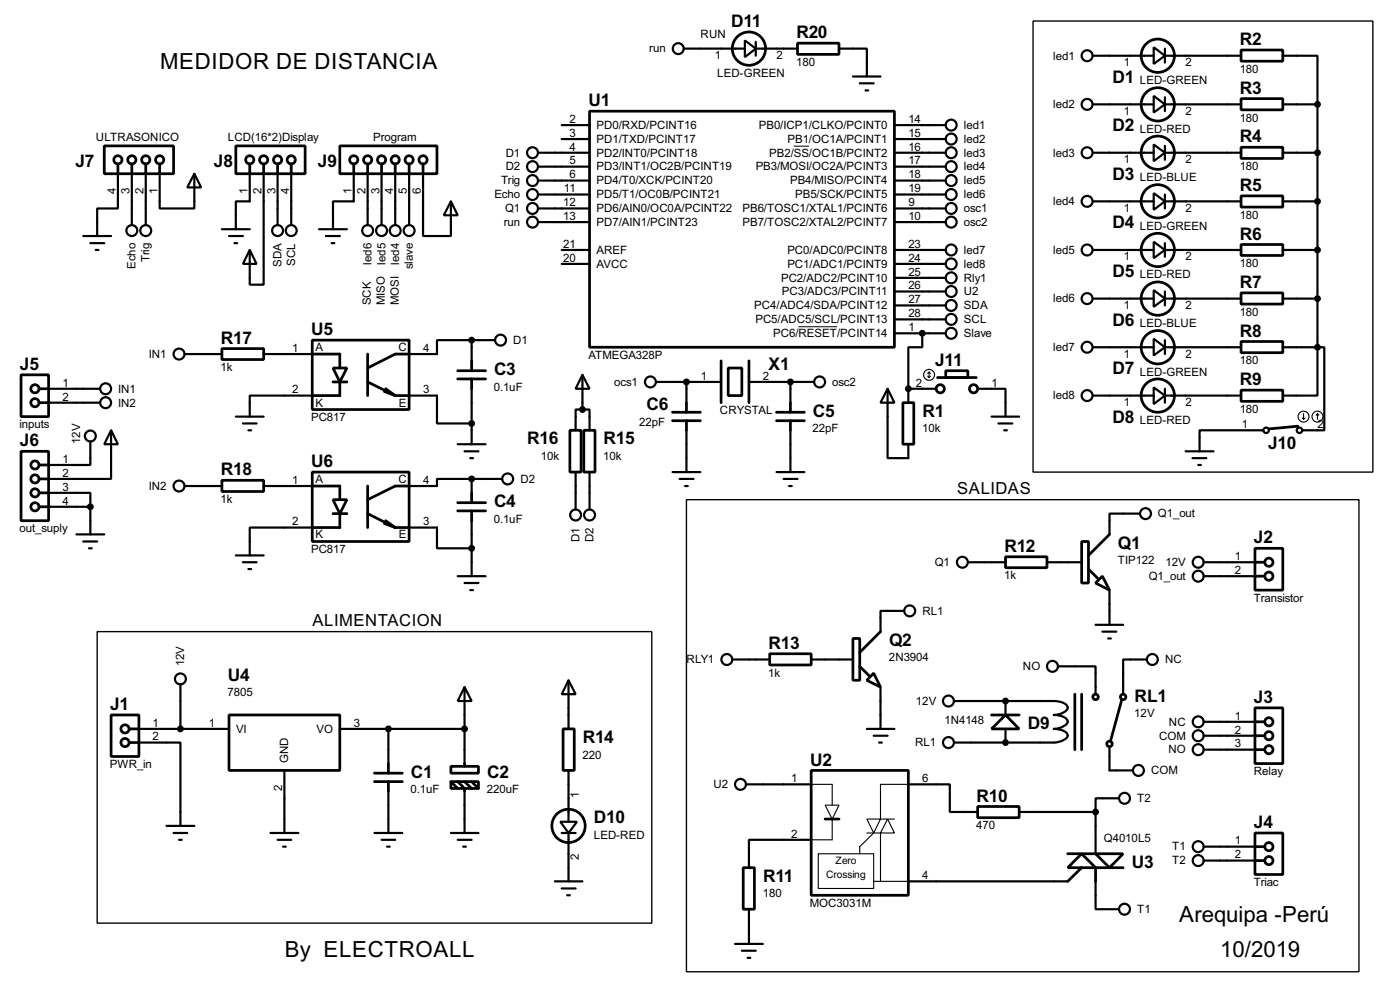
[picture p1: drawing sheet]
<svg xmlns="http://www.w3.org/2000/svg" width="256mm" height="180mm" viewBox="0 0 256 180" stroke-linecap="round" stroke-linejoin="round" font-family="sans-serif">
<g fill="none" stroke="#000" stroke-width=".4">
<path d="M125.3 8.9h11.2M136.5 7.4l2 1.5-2 1.6zM138.5 8.9h7.6M138.5 7.7v2.5M153.7 8.9h5.1v5.1M156.3 14h5M157.5 15.3h2.6M158.6 16.6h.5M200.2 10.2h11.2M200.2 19.1h11.2M211.4 8.7l2 1.5-2 1.5zM211.4 17.6l2 1.5-2 1.5z"/>
<path d="M213.4 10.2h14M213.4 19.1h14M213.4 8.9v2.6M213.4 17.8v2.6M235 10.2h6.4v8.9M235 19.1h6.4M241.4 19.1v44.5M21.6 31.8v6.4h-3.8v5M24.2 31.8v9.4M26.7 31.8v9.4M29.3 31.8v6.4h6.3v-6.4M35.6 31.8l1.3 2.5h-2.6z"/>
<path d="M45.8 31.8v5.1h-2.6v5.1M48.3 31.8v20.3h-2.5v-6.3M50.9 31.8v9.4M53.4 31.8v9.4M64.8 31.8v5.1h-3.8v5.1M67.4 31.8v9.4M69.9 31.8v9.4M72.4 31.8v9.4M75 31.8v9.4M77.5 31.8v11.4h5.1v-6.3M82.6 36.9l1.3 2.5h-2.6zM98.6 30.5h9.4"/>
<path d="M98.6 28h9.4M98.6 38.2h9.4M98.6 35.6h9.4M98.6 33.1h9.4M102.9 22.9h5.1M102.9 25.5h5.1M163.9 22.9h9.4M163.9 25.5h9.4M163.9 30.5h9.4M163.9 28h9.4M163.9 38.2h9.4M163.9 35.6h9.4"/>
<path d="M163.9 33.1h9.4M200.2 28h11.2M200.2 36.9h11.2M211.4 26.5l2 1.5-2 1.5zM211.4 35.4l2 1.5-2 1.5zM213.4 28h14M213.4 36.9h14M213.4 26.7v2.6M213.4 35.6v2.6M235 28h6.4M235 36.9h6.4M15.3 43.2h5.1"/>
<path d="M16.6 44.5h2.5M17.6 45.8h.5M40.7 42h5.1M42 43.2h2.5M43 44.5h.5M45.8 45.8l1.2 2.5h-2.5zM58.5 42h5.1M59.7 43.2h2.6M60.8 44.5h.5M98.6 40.7h9.4M102.9 48.3h5.1M102.9 45.8h5.1"/>
<path d="M163.9 40.7h9.4M163.9 58.5h9.4M163.9 55.9h9.4M163.9 53.4h9.4M163.9 50.9h9.4M163.9 48.3h9.4M163.9 45.8h9.4M200.2 45.8h11.2M200.2 54.7h11.2M211.4 44.3l2 1.5-2 1.5zM211.4 53.1l2 1.6-2 1.5zM213.4 45.8h14"/>
<path d="M213.4 54.7h14M213.4 44.5v2.5M213.4 53.4v2.5M235 45.8h6.4M235 54.7h6.4M8.9 71.2h9.4M8.9 73.7h9.4M20.4 78.8l1.2 2.5h-2.5zM20.4 78.8v8.9h-11.5M33.8 64.8h6.9M43.2 76.3h5.1M44.5 77.5h2.5"/>
<path d="M45.5 78.8h.5M48.3 64.8h8.9M57.2 72.4h-11.4v3.9M75 72.4h5.1v5.1h6.3M86.4 62.3h-6.3v2.5h-5.1M86.4 62.3v3.8M86.4 71.2v10.1M86.4 62.3h4.3M106.7 68.6l1.3 2.6h-2.5zM106.7 75h-1.2v3.8M106.7 75h1.3v3.8M106.7 68.6v6.4"/>
<path d="M120.2 69.9h11.9M125.8 69.9v3.8M125.8 78.8v7.6M137.2 69.9h12M144.8 69.9v3.8M144.8 78.8v7.6M162.6 71.2l1.3 2.5h-2.6zM162.6 71.2v12.7h3.8v-2.6M163.9 61h9.4M166.4 71.2h5.1M166.4 71.2v2.5M169 61v2.6h-2.6v7.6"/>
<path d="M179.1 71.2h5.1v5.1M181.7 76.3h5M182.9 77.5h2.6M184 78.8h.5M200.2 63.6h11.2M200.2 72.4h11.2M211.4 62l2 1.6-2 1.5zM211.4 70.9l2 1.5-2 1.6zM213.4 63.6h14M213.4 72.4h14M213.4 62.3v2.5M213.4 71.2v2.5"/>
<path d="M231.4 78.8h-11.6v3.8M235 63.6h6.4M241.4 63.6v8.8h-6.4M241.4 63.6h1.2v15.2h-4M8.9 90.2h7.7v2.6M8.9 92.8h7.7M14 97.8h5.1M15.3 99.1h2.5M16.6 80.8v4.3h-7.7M16.6 92.8v5M33.8 89h6.9M48.3 89h8.9"/>
<path d="M57.2 96.6h-11.4v5.1M75 96.6h5.1v3.8h6.3M83.9 81.3h5.1M85.1 82.6h2.6M86.2 83.9h.5M86.4 87.7h-6.3v1.3h-5.1M86.4 87.7v2.5M86.4 95.3v10.2M86.4 87.7h5.6M105.5 86.4v6.9M108 86.4v6.9M123.2 86.4h5.1"/>
<path d="M124.5 87.7h2.6M125.5 89h.5M142.3 86.4h5.1M143.6 87.7h2.5M144.6 89h.5M208.8 94h-5.5v3.8M217.2 82.6h5.1M218.5 83.9h2.5M219.5 85.1h.5M16.3 100.4h.5M43.2 101.7h5.1M44.5 102.9h2.5"/>
<path d="M45.5 104.2h.5M83.9 105.5h5.1M85.1 106.7h2.6M86.2 108h.5M165.7 111.8h-4.4v3.8M177.3 102.9h6.9M191.8 102.9h6.4M200.7 114.4h5.1M202 115.6h2.5M203 116.9h.5M203.3 108v6.4M220.5 102.9h9.4"/>
<path d="M220.5 105.5h9.4M25.5 135.9h7.6v15.3M25.5 133.4h16.5M33.1 125.3v8.1M62.3 133.4h22.8M71.2 133.4v6.4M85.1 125.8l1.3 2.5h-2.5zM85.1 125.8v14M104.2 124.5l1.3 2.6h-2.6zM104.2 124.5v8.9M134.2 120.7h6.8M148.6 120.7h7.7"/>
<path d="M158.8 133.4h5.1M160.1 134.7h2.5M161.1 135.9h.5M161.3 125.8v7.6M174.8 128.3h18.3a3.2 3.2 0 0 1 2.4 .9 .9 .9 0 0 1-.7 1.2l-1.1 .4-.6 .1a3.2 3.2 0 0 1 2.4 .8 .89 .89 0 0 1-.7 1.2l-1.1 .4-.6 .1a3.2 3.2 0 0 1 2.4 .9 .86 .86 0 0 1-.7 1.2l-1.1 .3-.6 .1h-18.3M184.2 128.3v2.6M184.2 133.4v2.5M193.9 122h6.8v5.1M203.3 136.7v4.3h4.3M210.1 120.7h-4.3v6.4M220.5 132.1h9.4M220.5 134.7h9.4"/>
<path d="M220.5 137.2h9.4M30.5 151.2h5.1M31.8 152.5h2.5M32.8 153.7h.5M49.6 152.5h5.1M50.9 153.7h2.5M51.9 155h.5M52.1 141v11.5M68.6 152.5h5.1M69.9 153.7h2.5M70.9 155h.5M71.2 144.8v7.7"/>
<path d="M82.6 152.5h5.1M83.9 153.7h2.5M84.9 155h.5M85.1 144.8v7.7M102.7 150.4h3l-1.5 2.1zM102.9 152.5h2.6M104.2 141v9.4M104.2 152.5v8.8M136.7 143.6h11.9M148.6 153.7h-11.4v5.1M166.4 143.6h7.6v5h5.1M186.7 148.6h14"/>
<path d="M200.7 148.6v7.7M205 146.1h-4.3v2.5M220.5 155h9.4M220.5 157.5h9.4M101.7 161.3h5M102.9 162.6h2.6M103.9 163.9h.5M134.7 172.8h5.1M135.9 174h2.6M137 175.3h.5M137.2 166.4v6.4M166.4 161.3h29.2"/>
<path d="M200.7 161.3v5.1h4.3"/>
<circle cx="124.2" cy="8.9" r="1"/>
<circle cx="199.1" cy="10.2" r="1"/>
<circle cx="199.1" cy="19.1" r="1"/>
<circle cx="97.5" cy="30.5" r="1"/>
<circle cx="97.5" cy="35.6" r="1"/>
<circle cx="97.5" cy="28" r="1"/>
<circle cx="97.5" cy="33.1" r="1"/>
<circle cx="97.5" cy="38.2" r="1"/>
<circle cx="174.2" cy="35.6" r="1"/>
<circle cx="174.2" cy="30.5" r="1"/>
<circle cx="174.2" cy="33.1" r="1"/>
<circle cx="174.2" cy="28" r="1"/>
<circle cx="174.2" cy="38.2" r="1"/>
<circle cx="174.2" cy="25.5" r="1"/>
<circle cx="174.2" cy="22.9" r="1"/>
<circle cx="199.1" cy="28" r="1"/>
<circle cx="199.1" cy="36.9" r="1"/>
<circle cx="24.1" cy="42.2" r="1"/>
<circle cx="26.7" cy="42.2" r="1"/>
<circle cx="50.8" cy="42.2" r="1"/>
<circle cx="53.3" cy="42.2" r="1"/>
<circle cx="67.3" cy="42.2" r="1"/>
<circle cx="69.9" cy="42.2" r="1"/>
<circle cx="72.4" cy="42.2" r="1"/>
<circle cx="74.9" cy="42.2" r="1"/>
<circle cx="97.5" cy="40.7" r="1"/>
<circle cx="174.2" cy="40.7" r="1"/>
<circle cx="174.2" cy="48.3" r="1"/>
<circle cx="174.2" cy="45.8" r="1"/>
<circle cx="174.2" cy="50.9" r="1"/>
<circle cx="174.2" cy="53.4" r="1"/>
<circle cx="174.2" cy="55.9" r="1"/>
<circle cx="174.2" cy="58.5" r="1"/>
<circle cx="199.1" cy="45.8" r="1"/>
<circle cx="199.1" cy="54.7" r="1"/>
<circle cx="16.5" cy="79.8" r="1"/>
<circle cx="19.3" cy="71.2" r="1"/>
<circle cx="19.3" cy="73.7" r="1"/>
<circle cx="32.8" cy="64.8" r="1"/>
<circle cx="91.7" cy="62.3" r="1"/>
<circle cx="119.1" cy="69.9" r="1"/>
<circle cx="150.1" cy="69.9" r="1"/>
<circle cx="174.2" cy="61" r="1"/>
<circle cx="199.1" cy="72.4" r="1"/>
<circle cx="199.1" cy="63.6" r="1"/>
<circle cx="231.9" cy="78.8" r=".5"/>
<circle cx="238" cy="78.8" r=".5"/>
<circle cx="32.8" cy="89" r="1"/>
<circle cx="93" cy="87.7" r="1"/>
<circle cx="105.4" cy="94.3" r="1"/>
<circle cx="108" cy="94.3" r="1"/>
<circle cx="209.8" cy="94" r="1"/>
<circle cx="166.6" cy="111.8" r="1"/>
<circle cx="176.3" cy="102.9" r="1"/>
<circle cx="219.5" cy="102.9" r="1"/>
<circle cx="219.5" cy="105.5" r="1"/>
<circle cx="33" cy="124.3" r="1"/>
<circle cx="133.1" cy="120.7" r="1"/>
<circle cx="173.7" cy="135.9" r="1"/>
<circle cx="173.7" cy="128.3" r="1"/>
<circle cx="192.8" cy="122" r="1"/>
<circle cx="211.1" cy="120.7" r="1"/>
<circle cx="219.5" cy="137.2" r="1"/>
<circle cx="219.5" cy="134.7" r="1"/>
<circle cx="219.5" cy="132.1" r="1"/>
<circle cx="135.6" cy="143.6" r="1"/>
<circle cx="206" cy="146.1" r="1"/>
<circle cx="208.5" cy="141" r="1"/>
<circle cx="219.5" cy="155" r="1"/>
<circle cx="219.5" cy="157.5" r="1"/>
<circle cx="206" cy="166.4" r="1"/>
</g>
<g fill="#000">
<circle cx="166.4" cy="71.2" r=".2"/>
<circle cx="169" cy="61" r=".2"/>
<circle cx="86.4" cy="87.7" r=".2"/>
<circle cx="184.2" cy="128.3" r=".2"/>
<circle cx="184.2" cy="135.9" r=".2"/>
</g>
<g fill="none" stroke="#000" stroke-width=".5">
<path d="M146.1 7.9h7.6v2.1h-7.6zM227.4 9.2h7.6v2h-7.6zM227.4 18.1h7.6v2h-7.6zM19.1 26.7h12.7v5.1h-12.7zM21.6 30v1.8M24.2 30v1.8M26.7 30v1.8M29.3 30v1.8M43.2 26.7h12.7v5.1h-12.7zM45.8 30v1.8M48.3 30v1.8M50.9 30v1.8"/>
<path d="M53.4 30v1.8M62.3 26.7h17.8v5.1h-17.8zM64.8 30v1.8M67.4 30v1.8M69.9 30v1.8M72.4 30v1.8M75 30v1.8M77.5 30v1.8M108 20.4h55.9v43.2h-55.9zM227.4 27h7.6v2h-7.6zM227.4 35.9h7.6v2h-7.6zM227.4 44.8h7.6v2h-7.6z"/>
<path d="M227.4 53.6h7.6v2.1h-7.6zM3.9 68.6h5v7.7h-5zM7.2 71.2h1.7M7.2 73.7h1.7M40.7 63.8h7.6v2h-7.6zM57.2 62.3h17.8v12.7h-17.8zM57.2 64.8h5.1v2.6M61 67.4h2.6l-1.3 2.5zM61 69.9h2.6M62.3 69.9v2.5h-5.1M67.4 64.8v7.6M67.4 69.9l5 2.5"/>
<path d="M70.4 71.7l2 .7M70.7 71.2l1.7 1.2M72.4 72.4h2.6M75 64.8h-2.6l-5 2.6M83.9 67.9h5.1M83.9 69.4h5.1M86.4 66.1v1.8M86.4 69.4v1.8M104.4 78.8h2.1v7.6h-2.1zM107 78.8h2v7.6h-2zM123.2 75.5h5.1M123.2 77h5.1"/>
<path d="M125.8 73.7v1.8M125.8 77v1.8M132.1 66.1v7.6M133.4 67.4h2.5v5h-2.5zM137.2 66.1v7.6M142.3 75.5h5.1M142.3 77h5.1M144.8 73.7v1.8M144.8 77v1.8M165.4 73.7h2v7.6h-2zM171.8 69.1h7.1M173.3 67.9h4v1.2h-4z"/>
<path d="M227.4 62.5h7.6v2.1h-7.6zM227.4 71.4h7.6v2.1h-7.6zM237.8 78l-5.3 .5M3.9 82.6h5v12.7h-5zM7.2 85.1h1.7M7.2 87.7h1.7M7.2 90.2h1.7M7.2 92.8h1.7M40.7 87.9h7.6v2.1h-7.6zM57.2 86.4h17.8v12.7h-17.8zM57.2 89h5.1v2.5M61 91.5h2.6l-1.3 2.5z"/>
<path d="M61 94h2.6M62.3 94v2.6h-5.1M67.4 89v7.6M67.4 94l5 2.6M70.4 95.8l2 .8M70.7 95.3l1.7 1.3M72.4 96.6h2.6M75 89h-2.6l-5 2.5M83.9 92h5.1M83.9 93.5h5.1M86.4 90.2v1.8M86.4 93.5v1.8"/>
<path d="M198.2 99.1h1.2v7.6h-1.2zM203.3 97.8l-3.9 3.9M141 119.7h7.6v2h-7.6zM156.3 116.9h1.2v7.6h-1.2zM161.3 115.6l-3.8 3.8M184.2 101.9h7.6v2h-7.6zM199.4 104.2l1.8 1.8M200.7 106.7l1.3-1.2 1.3 2.5zM229.9 100.4h5.1v7.6h-5.1zM229.9 102.9h1.8M229.9 105.5h1.8M20.4 130.9h5.1v7.6h-5.1z"/>
<path d="M23.7 133.4h1.8M23.7 135.9h1.8M42 130.9h20.3v10.1h-20.3zM71.2 139.8v1.7M85.1 139.8v.5M103.2 133.4h2v7.6h-2zM157.5 122l1.8 1.8M160.1 123.2l1.2 2.6-2.5-1.3zM181.7 130.9h5M184.2 130.9l2.5 2.5h-5zM196.9 127.1v10.1M198.2 127.1v10.1"/>
<path d="M205.5 128.1l-2 7.3M229.9 129.6h5.1v10.2h-5.1zM229.9 132.1h1.8M229.9 134.7h1.8M229.9 137.2h1.8M68.6 141.5h5.1M68.6 143.1h5.1M71.2 143.1v1.7M82.6 140.3h5.1v1.2h-5.1zM82.6 143.1h5.1v1.2h-5.1zM82.6 143.1l1.3 1.2M83.9 143.1l1.2 1.2v.5"/>
<path d="M85.1 143.1l1.3 1.2M86.4 143.1l1.3 1.2M136.2 158.8h2v7.6h-2zM148.6 141h17.8v22.9h-17.8zM151.2 149.9h2.5M179.1 147.6h7.6v2.1h-7.6zM195.6 156.3h5.1M198.2 156.3l2.5 2.5h-5.1zM198.2 158.8l-2.6 2.5M200.7 156.3h5.1l-2.5 2.5zM205.8 158.8h-5.1v2.5M229.9 152.5h5.1v7.6h-5.1z"/>
<path d="M229.9 155h1.8M229.9 157.5h1.8"/>
<circle cx="137.2" cy="8.9" r="3.1"/>
<circle cx="212.1" cy="10.2" r="3.1"/>
<circle cx="212.1" cy="19.1" r="3.1"/>
<circle cx="21.6" cy="29.3" r=".75"/>
<circle cx="24.1" cy="29.3" r=".75"/>
<circle cx="26.7" cy="29.3" r=".75"/>
<circle cx="29.2" cy="29.3" r=".75"/>
<circle cx="45.7" cy="29.3" r=".75"/>
<circle cx="48.3" cy="29.3" r=".75"/>
<circle cx="50.8" cy="29.3" r=".75"/>
<circle cx="53.3" cy="29.3" r=".75"/>
<circle cx="64.8" cy="29.3" r=".75"/>
<circle cx="67.3" cy="29.3" r=".75"/>
<circle cx="69.9" cy="29.3" r=".75"/>
<circle cx="72.4" cy="29.3" r=".75"/>
<circle cx="74.9" cy="29.3" r=".75"/>
<circle cx="77.5" cy="29.3" r=".75"/>
<circle cx="212.1" cy="28" r="3.1"/>
<circle cx="212.1" cy="36.9" r="3.1"/>
<circle cx="212.1" cy="45.8" r="3.1"/>
<circle cx="212.1" cy="54.7" r="3.1"/>
<circle cx="6.4" cy="73.7" r=".75"/>
<circle cx="6.4" cy="71.2" r=".75"/>
<circle cx="172.2" cy="71.2" r=".75"/>
<circle cx="178.3" cy="71.2" r=".75"/>
<circle cx="212.1" cy="63.6" r="3.1"/>
<circle cx="212.1" cy="72.4" r="3.1"/>
<circle cx="6.4" cy="87.7" r=".75"/>
<circle cx="6.4" cy="85.1" r=".75"/>
<circle cx="6.4" cy="90.2" r=".75"/>
<circle cx="6.4" cy="92.8" r=".75"/>
<circle cx="232.4" cy="102.9" r=".75"/>
<circle cx="232.4" cy="105.5" r=".75"/>
<circle cx="22.9" cy="133.4" r=".75"/>
<circle cx="22.9" cy="135.9" r=".75"/>
<circle cx="200.7" cy="127.6" r=".5"/>
<circle cx="203.2" cy="136.2" r=".5"/>
<circle cx="205.7" cy="127.6" r=".5"/>
<circle cx="232.4" cy="134.7" r=".75"/>
<circle cx="232.4" cy="132.1" r=".75"/>
<circle cx="232.4" cy="137.2" r=".75"/>
<circle cx="104.1" cy="151.2" r="3.1"/>
<circle cx="232.4" cy="157.5" r=".75"/>
<circle cx="232.4" cy="155" r=".75"/>
</g>
<g fill="none" stroke="#000" stroke-width=".2">
<path d="M170 68.9l.2 .2M170.2 68.1v1M170.2 68.1l.3 .3M170.2 68.1l-.2 .3M170.5 68.9l-.3 .2M238.6 76.5l.2 .3M238.8 75.7v1.1M239.1 76.5l-.3 .3M241.4 75.7l-.3 .3M241.4 75.7l.2 .3M241.4 75.7v1.1M148.6 143.6h3.9v3.8"/>
<path d="M149.9 156.3h10.2v6.3h-10.2zM151.2 147.4h2.5l-1.2 2.5zM152.5 149.9v3.8h-3.9M158.8 149.9h2.5l-1.2 2.6zM158.8 152.5h2.5v8.8M160.1 152.5l-2.6 2.5v1.3M162.6 149.9l1.3 2.6h-2.6zM166.4 143.6h-5.1v6.3h2.6M160.1 161.3h6.3"/>
<circle cx="170.2" cy="68.6" r="1"/>
<circle cx="238.8" cy="76.3" r="1"/>
<circle cx="241.3" cy="76.3" r="1"/>
</g>
<path d="M145.4 26.8h2.8M146.3 59.8h7.1" fill="none" stroke="#000" stroke-width=".18"/>
<g fill="#000" stroke="#000" stroke-width=".25">
<circle cx="241.3" cy="19.1" r=".5"/>
<circle cx="241.3" cy="36.9" r=".5"/>
<circle cx="241.3" cy="28" r=".5"/>
<circle cx="241.3" cy="54.7" r=".5"/>
<circle cx="241.3" cy="45.8" r=".5"/>
<circle cx="86.4" cy="77.5" r=".5"/>
<circle cx="86.4" cy="62.3" r=".5"/>
<circle cx="106.7" cy="75" r=".5"/>
<circle cx="125.7" cy="69.9" r=".5"/>
<circle cx="144.8" cy="69.9" r=".5"/>
<circle cx="166.4" cy="71.2" r=".5"/>
<circle cx="168.9" cy="61" r=".5"/>
<circle cx="241.3" cy="63.6" r=".5"/>
<circle cx="16.5" cy="92.8" r=".5"/>
<circle cx="86.4" cy="87.7" r=".5"/>
<circle cx="86.4" cy="100.4" r=".5"/>
<circle cx="33" cy="133.4" r=".5"/>
<circle cx="71.1" cy="133.4" r=".5"/>
<circle cx="85.1" cy="133.4" r=".5"/>
<circle cx="184.2" cy="128.3" r=".5"/>
<circle cx="184.2" cy="135.9" r=".5"/>
<circle cx="200.7" cy="148.6" r=".5"/>
</g>
<path d="M189.3 3.9h62.2v82.5h-62.2zM125.8 91.5h123.2v86.4h-123.2zM17.8 115.6h101.6v53.4h-101.6z" fill="none" stroke="#000" stroke-width=".25"/>
<g font-size="4.6">
<text x="29.3" y="12.5">MEDIDOR DE DISTANCIA</text>
<text x="216" y="168.8">Arequipa -Perú</text>
<text x="52.2" y="175.2">By ELECTROALL</text>
<text x="223.6" y="175.2">10/2019</text>
</g>
<g font-size="3.6">
<text x="134" y="4.9">D11</text>
<text x="145.9" y="7">R20</text>
<text x="227.2" y="8.3">R2</text>
<text x="203.8" y="15.2">D1</text>
<text x="227.2" y="17.1">R3</text>
<text x="107.8" y="19.4">U1</text>
<text x="203.8" y="24">D2</text>
<text x="227.2" y="26.1">R4</text>
<text x="13.8" y="30.5">J7</text>
<text x="39.2" y="30.5">J8</text>
<text x="58.3" y="30.5">J9</text>
<text x="203.8" y="32.9">D3</text>
<text x="227.2" y="34.9">R5</text>
<text x="203.8" y="41.8">D4</text>
<text x="227.2" y="43.9">R6</text>
<text x="203.8" y="50.7">D5</text>
<text x="227.2" y="52.7">R7</text>
<text x="203.8" y="59.6">D6</text>
<text x="40.5" y="62.9">R17</text>
<text x="57" y="61.4">U5</text>
<text x="227.2" y="61.6">R8</text>
<text x="3.7" y="67.7">J5</text>
<text x="90.5" y="68.7">C3</text>
<text x="140.8" y="67.7">X1</text>
<text x="171.3" y="67">J11</text>
<text x="203.8" y="68.4">D7</text>
<text x="227.2" y="70.5">R9</text>
<text x="118.5" y="75">C6</text>
<text x="148.9" y="76.3">C5</text>
<text x="169" y="76.3">R1</text>
<text x="203.8" y="77.4">D8</text>
<text x="3.7" y="81.7">J6</text>
<text x="96.6" y="81.4">R16</text>
<text x="110.6" y="81.4">R15</text>
<text x="232.3" y="82.2">J10</text>
<text x="40.5" y="87">R18</text>
<text x="57" y="85.5">U6</text>
<text x="90.5" y="92.8">C4</text>
<text x="184" y="101">R12</text>
<text x="204.8" y="100.4">Q1</text>
<text x="229.7" y="99.5">J2</text>
<text x="140.8" y="118.8">R13</text>
<text x="162.9" y="118.2">Q2</text>
<text x="41.8" y="124.6">U4</text>
<text x="20.2" y="130">J1</text>
<text x="207.9" y="128.4">RL1</text>
<text x="229.7" y="128.7">J3</text>
<text x="106.8" y="136">R14</text>
<text x="188.3" y="133.5">D9</text>
<text x="75.3" y="142.4">C1</text>
<text x="89.3" y="142.4">C2</text>
<text x="148.4" y="140.1">U2</text>
<text x="178.9" y="146.7">R10</text>
<text x="108.8" y="150.7">D10</text>
<text x="229.7" y="151.6">J4</text>
<text x="139.8" y="161.4">R11</text>
<text x="207.4" y="158.9">U3</text>
</g>
<g font-size="3.4">
<text x="175.4" y="90.4">SALIDAS</text>
<text x="57.3" y="114.6">ALIMENTACION</text>
</g>
<g font-size="2.4">
<text x="119" y="9.6">run</text>
<text x="128.3" y="7">RUN</text>
<text x="131" y="10.8">1</text>
<text x="142.3" y="10.8">2</text>
<text x="193" y="10.9">led1</text>
<text x="131.4" y="14.1">LED-GREEN</text>
<text x="145.9" y="12.1">180</text>
<text x="205.9" y="12.1">1</text>
<text x="208.8" y="15.4">LED-GREEN</text>
<text x="217.2" y="12.1">2</text>
<text x="227.1" y="13.4">180</text>
<text x="104.3" y="22.5">2</text>
<text x="109.3" y="23.6">PD0/RXD/PCINT16</text>
<text x="139" y="23.6">PB0/ICP1/CLKO/PCINT0</text>
<text x="166.4" y="22.5">14</text>
<text x="176.6" y="23.6">led1</text>
<text x="193" y="19.8">led2</text>
<text x="205.9" y="21">1</text>
<text x="217.2" y="21">2</text>
<text x="227.1" y="22.2">180</text>
<text x="17.6" y="25.8">ULTRASONICO</text>
<text x="41.7" y="25.8">LCD(16*2)Display</text>
<text x="68.4" y="25.8">Program</text>
<text x="92.6" y="28.6">D1</text>
<text x="104.3" y="27.5">4</text>
<text x="104.3" y="25">3</text>
<text x="109.3" y="28.6">PD2/INT0/PCINT18</text>
<text x="109.3" y="26.1">PD1/TXD/PCINT17</text>
<text x="140.9" y="28.6">PB2/SS/OC1B/PCINT2</text>
<text x="144.3" y="26.1">PB1/OC1A/PCINT1</text>
<text x="166.4" y="25">15</text>
<text x="166.4" y="27.5">16</text>
<text x="176.6" y="26.1">led2</text>
<text x="176.6" y="28.6">led3</text>
<text x="193" y="28.6">led3</text>
<text x="205.9" y="29.8">1</text>
<text x="208.8" y="24.3">LED-RED</text>
<text x="217.2" y="29.8">2</text>
<text x="21.2" y="35.5" transform="rotate(-90 21.2 35.5)">4</text>
<text x="23.8" y="35.5" transform="rotate(-90 23.8 35.5)">3</text>
<text x="26.3" y="35.5" transform="rotate(-90 26.3 35.5)">2</text>
<text x="28.9" y="35.5" transform="rotate(-90 28.9 35.5)">1</text>
<text x="45.4" y="35.4" transform="rotate(-90 45.4 35.4)">1</text>
<text x="47.9" y="35.5" transform="rotate(-90 47.9 35.5)">2</text>
<text x="50.5" y="35.5" transform="rotate(-90 50.5 35.5)">3</text>
<text x="53" y="35.5" transform="rotate(-90 53 35.5)">4</text>
<text x="64.4" y="35.5" transform="rotate(-90 64.4 35.5)">1</text>
<text x="67" y="35.5" transform="rotate(-90 67 35.5)">2</text>
<text x="69.5" y="35.4" transform="rotate(-90 69.5 35.4)">3</text>
<text x="72" y="35.5" transform="rotate(-90 72 35.5)">4</text>
<text x="74.6" y="35.5" transform="rotate(-90 74.6 35.5)">5</text>
<text x="77.1" y="35.5" transform="rotate(-90 77.1 35.5)">6</text>
<text x="91.8" y="33.8">Trig</text>
<text x="92.6" y="31.2">D2</text>
<text x="103.3" y="35.2">11</text>
<text x="104.3" y="32.6">6</text>
<text x="104.3" y="30.1">5</text>
<text x="109.3" y="33.8">PD4/T0/XCK/PCINT20</text>
<text x="109.3" y="31.2">PD3/INT1/OC2B/PCINT19</text>
<text x="138.4" y="31.2">PB3/MOSI/OC2A/PCINT3</text>
<text x="144.7" y="33.8">PB4/MISO/PCINT4</text>
<text x="166.4" y="30.1">17</text>
<text x="166.4" y="32.6">18</text>
<text x="166.4" y="35.2">19</text>
<text x="176.6" y="31.2">led4</text>
<text x="176.6" y="33.8">led5</text>
<text x="208.8" y="33.2">LED-BLUE</text>
<text x="227.1" y="31.2">180</text>
<text x="90.6" y="36.3">Echo</text>
<text x="92.3" y="41.3">run</text>
<text x="92.5" y="38.8">Q1</text>
<text x="103.2" y="37.7">12</text>
<text x="103.2" y="40.2">13</text>
<text x="109.3" y="38.8">PD6/AIN0/OC0A/PCINT22</text>
<text x="109.3" y="36.3">PD5/T1/OC0B/PCINT21</text>
<text x="109.3" y="41.3">PD7/AIN1/PCINT23</text>
<text x="136" y="41.3">PB7/TOSC2/XTAL2/PCINT7</text>
<text x="136" y="38.8">PB6/TOSC1/XTAL1/PCINT6</text>
<text x="145.7" y="36.3">PB5/SCK/PCINT5</text>
<text x="166.4" y="40.2">10</text>
<text x="166.4" y="37.7">9</text>
<text x="176.6" y="36.3">led6</text>
<text x="176.6" y="38.8">osc1</text>
<text x="176.6" y="41.3">osc2</text>
<text x="193" y="37.6">led4</text>
<text x="205.9" y="38.8">1</text>
<text x="217.2" y="38.8">2</text>
<text x="227.1" y="40">180</text>
<text x="103.2" y="47.9">20</text>
<text x="103.2" y="45.4">21</text>
<text x="109.3" y="46.5">AREF</text>
<text x="144.2" y="46.5">PC0/ADC0/PCINT8</text>
<text x="166.4" y="47.9">24</text>
<text x="166.4" y="45.4">23</text>
<text x="176.6" y="46.5">led7</text>
<text x="193" y="46.5">led5</text>
<text x="205.9" y="47.6">1</text>
<text x="208.8" y="42">LED-GREEN</text>
<text x="217.2" y="47.6">2</text>
<text x="24.9" y="49.2" transform="rotate(-90 24.9 49.2)">Echo</text>
<text x="27.4" y="48" transform="rotate(-90 27.4 48)">Trig</text>
<text x="51.6" y="48.8" transform="rotate(-90 51.6 48.8)">SDA</text>
<text x="54.1" y="48.6" transform="rotate(-90 54.1 48.6)">SCL</text>
<text x="68.1" y="48.5" transform="rotate(-90 68.1 48.5)">led6</text>
<text x="70.6" y="48.4" transform="rotate(-90 70.6 48.4)">led5</text>
<text x="73.1" y="48.5" transform="rotate(-90 73.1 48.5)">led4</text>
<text x="75.7" y="49.3" transform="rotate(-90 75.7 49.3)">slave</text>
<text x="109.3" y="49">AVCC</text>
<text x="143.1" y="51.5">PC2/ADC2/PCINT10</text>
<text x="144.2" y="49">PC1/ADC1/PCINT9</text>
<text x="166.4" y="52.9">26</text>
<text x="166.4" y="50.4">25</text>
<text x="176.6" y="49">led8</text>
<text x="176.6" y="51.5">Rly1</text>
<text x="208.8" y="51">LED-RED</text>
<text x="227.1" y="48.9">180</text>
<text x="68" y="55.9" transform="rotate(-90 68 55.9)">SCK</text>
<text x="70.5" y="55.9" transform="rotate(-90 70.5 55.9)">MISO</text>
<text x="73" y="55.9" transform="rotate(-90 73 55.9)">MOSI</text>
<text x="138.2" y="56.6">PC4/ADC4/SDA/PCINT12</text>
<text x="138.4" y="59.2">PC5/ADC5/SCL/PCINT13</text>
<text x="143.2" y="54">PC3/ADC3/PCINT11</text>
<text x="166.4" y="58.1">28</text>
<text x="166.4" y="55.5">27</text>
<text x="176.6" y="59.2">SCL</text>
<text x="176.6" y="56.6">SDA</text>
<text x="176.6" y="54">U2</text>
<text x="193" y="55.4">led6</text>
<text x="205.9" y="56.6">1</text>
<text x="208.8" y="59.9">LED-BLUE</text>
<text x="217.2" y="56.6">2</text>
<text x="227.1" y="57.8">180</text>
<text x="27.3" y="65.5">IN1</text>
<text x="53.5" y="64.4">1</text>
<text x="57.8" y="64.2">A</text>
<text x="73" y="64.2">C</text>
<text x="77.5" y="64.4">4</text>
<text x="94" y="63">D1</text>
<text x="107.8" y="65.7">ATMEGA328P</text>
<text x="141.6" y="61.7">PC6/RESET/PCINT14</text>
<text x="166.4" y="60.6">1</text>
<text x="176.6" y="61.7">Slave</text>
<text x="193" y="64.2">led7</text>
<text x="205.9" y="65.5">1</text>
<text x="217.2" y="65.5">2</text>
<text x="11.5" y="70.8">1</text>
<text x="21.6" y="71.9">IN1</text>
<text x="40.4" y="68">1k</text>
<text x="53.5" y="72">2</text>
<text x="77.5" y="72">3</text>
<text x="90.5" y="71.6">0.1uF</text>
<text x="112.5" y="70.6">ocs1</text>
<text x="128.4" y="69.5">1</text>
<text x="139.8" y="69.5">2</text>
<text x="152.5" y="70.6">osc2</text>
<text x="167.8" y="70.8">2</text>
<text x="181.7" y="70.8">1</text>
<text x="208.8" y="68.8">LED-GREEN</text>
<text x="227.1" y="66.7">180</text>
<text x="11.5" y="73.3">2</text>
<text x="21.6" y="74.4">IN2</text>
<text x="57" y="77.1">PC817</text>
<text x="57.8" y="74.4">K</text>
<text x="73" y="74.4">E</text>
<text x="117.1" y="77.9">22pF</text>
<text x="131.9" y="75.8">CRYSTAL</text>
<text x="193" y="73.1">led8</text>
<text x="205.9" y="74.3">1</text>
<text x="208.8" y="77.6">LED-RED</text>
<text x="217.2" y="74.3">2</text>
<text x="227.1" y="75.6">180</text>
<text x="3.6" y="78.4">inputs</text>
<text x="14.7" y="81.3" transform="rotate(-90 14.7 81.3)">12V</text>
<text x="148.9" y="79.2">22pF</text>
<text x="169" y="79.2">10k</text>
<text x="227.5" y="78.3">1</text>
<text x="241.4" y="78.3">2</text>
<text x="11.5" y="84.7">1</text>
<text x="11.5" y="87.3">2</text>
<text x="11.5" y="89.8">3</text>
<text x="27.3" y="89.6">IN2</text>
<text x="53.5" y="88.5">1</text>
<text x="57.8" y="88.4">A</text>
<text x="73" y="88.4">C</text>
<text x="77.5" y="88.5">4</text>
<text x="95.3" y="88.4">D2</text>
<text x="99.1" y="84.3">10k</text>
<text x="110.5" y="84.3">10k</text>
<text x="11.5" y="92.4">4</text>
<text x="40.4" y="92.1">1k</text>
<text x="90.5" y="95.7">0.1uF</text>
<text x="212.1" y="94.7">Q1_out</text>
<text x="3.6" y="97.5">out_suply</text>
<text x="53.5" y="96.2">2</text>
<text x="57" y="101.2">PC817</text>
<text x="57.8" y="98.5">K</text>
<text x="73" y="98.5">E</text>
<text x="77.5" y="96.2">3</text>
<text x="106.2" y="99.2" transform="rotate(-90 106.2 99.2)">D1</text>
<text x="108.7" y="99.2" transform="rotate(-90 108.7 99.2)">D2</text>
<text x="171.2" y="103.6">Q1</text>
<text x="184" y="106.1">1k</text>
<text x="204.8" y="103.3">TIP122</text>
<text x="210.4" y="106.2">Q1_out</text>
<text x="213.5" y="103.6">12V</text>
<text x="226.2" y="102.5">1</text>
<text x="226.2" y="105.1">2</text>
<text x="169" y="112.5">RL1</text>
<text x="229.7" y="110.2">Transistor</text>
<text x="33.8" y="122" transform="rotate(-90 33.8 122)">12V</text>
<text x="125.8" y="121.4">RLY1</text>
<text x="140.8" y="123.9">1k</text>
<text x="162.9" y="121.1">2N3904</text>
<text x="187.4" y="122.7">NO</text>
<text x="213.4" y="121.4">NC</text>
<text x="41.7" y="127.4">7805</text>
<text x="167.8" y="129">12V</text>
<text x="207.8" y="131.3">12V</text>
<text x="226.2" y="131.7">1</text>
<text x="28" y="133">1</text>
<text x="28" y="135.5">2</text>
<text x="38.3" y="133">1</text>
<text x="43.2" y="134.1">VI</text>
<text x="58" y="134.1">VO</text>
<text x="64.8" y="133">3</text>
<text x="167.6" y="136.6">RL1</text>
<text x="173" y="132.5">1N4148</text>
<text x="212.3" y="135.4">COM</text>
<text x="214" y="137.9">NO</text>
<text x="214.1" y="132.8">NC</text>
<text x="226.2" y="134.3">2</text>
<text x="226.2" y="136.8">3</text>
<text x="20.1" y="140.6">PWR_in</text>
<text x="52.8" y="139.7" transform="rotate(-90 52.8 139.7)">GND</text>
<text x="106.7" y="138.9">220</text>
<text x="145" y="143.2">1</text>
<text x="169" y="143.2">6</text>
<text x="210.9" y="141.7">COM</text>
<text x="229.7" y="141.9">Relay</text>
<text x="51.7" y="144.7" transform="rotate(-90 51.7 144.7)">2</text>
<text x="75.2" y="145.2">0.1uF</text>
<text x="89.2" y="145.2">220uF</text>
<text x="106.1" y="146.1" transform="rotate(-90 106.1 146.1)">1</text>
<text x="130.7" y="144.3">U2</text>
<text x="208.3" y="146.8">T2</text>
<text x="108.8" y="153.6">LED-RED</text>
<text x="145" y="153.3">2</text>
<text x="178.9" y="151.8">470</text>
<text x="202.2" y="154.1">Q4010L5</text>
<text x="214.7" y="155.7">T1</text>
<text x="226.2" y="154.6">1</text>
<text x="106.1" y="157.4" transform="rotate(-90 106.1 157.4)">2</text>
<text x="169" y="160.9">4</text>
<text x="214.7" y="158.2">T2</text>
<text x="226.2" y="157.1">2</text>
<text x="139.8" y="164.3">180</text>
<text x="148.4" y="166">MOC3031M</text>
<text x="208.3" y="167.1">T1</text>
<text x="229.7" y="162.2">Triac</text>
</g>
<g font-size="2.1">
<text x="151.3" y="160.7">Crossing</text>
<text x="153.1" y="158.2">Zero</text>
</g>
</svg>
